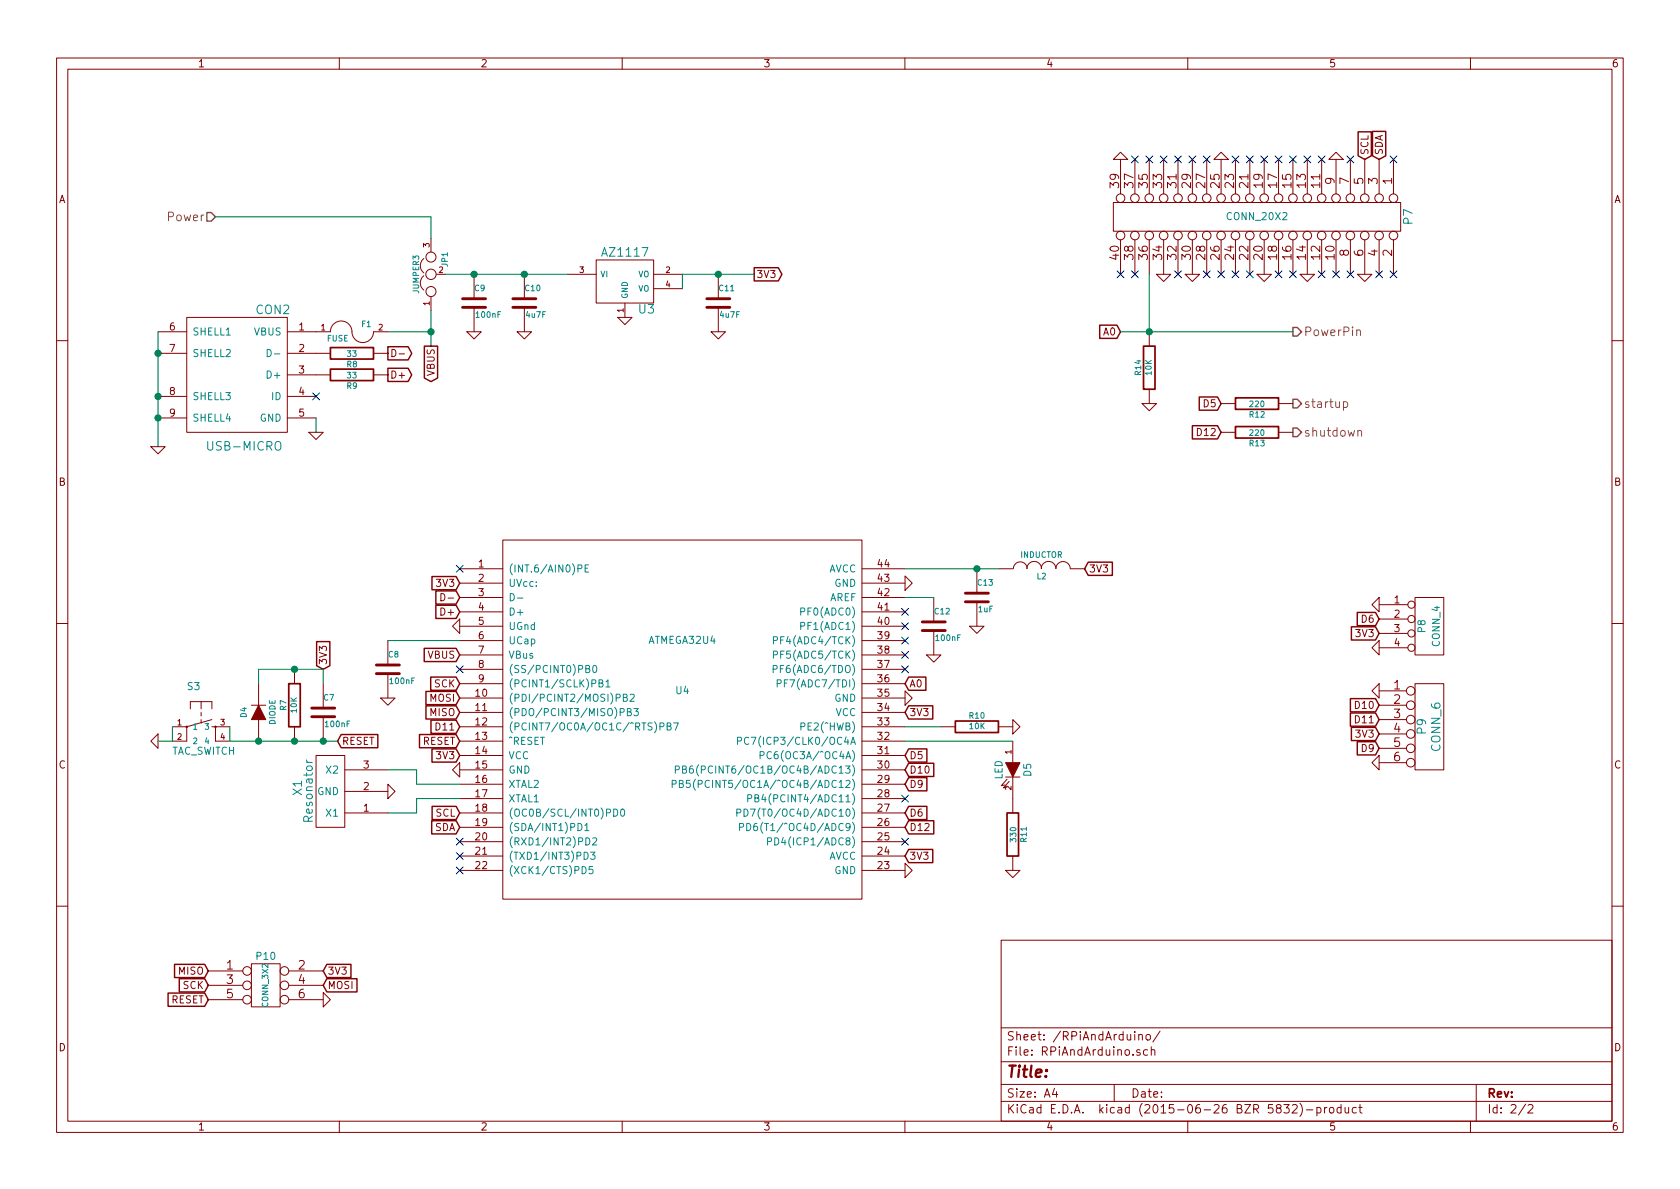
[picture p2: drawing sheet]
<svg xmlns="http://www.w3.org/2000/svg" width="297mm" height="210mm" viewBox="0 0 297 210" stroke-linecap="round" stroke-linejoin="round" font-family="sans-serif">
<g fill="none" stroke="#840000" stroke-width=".18">
<path d="M10 10.3h277v189.9h-277zM12 12.2h273v186.1h-273zM60 10.3v1.9M110 10.3v1.9M160 10.3v1.9M210 10.3v1.9M260 10.3v1.9M196.8 35.8h50.8v5.1h-50.8zM196.8 28.2l1.3-1.3 1.3 1.3zM198.1 28.2v6.1M200.7 28.2v6.1M203.2 28.2v6.1"/>
<path d="M205.7 28.2v6.1M208.3 28.2v6.1M210.8 28.2v6.1M213.4 28.2v6.1M214.6 28.2l1.3-1.3 1.3 1.3zM215.9 28.2v6.1M218.4 28.2v6.1M221 28.2v6.1M223.5 28.2v6.1M226.1 28.2v6.1M228.6 28.2v6.1M231.1 28.2v6.1"/>
<path d="M233.7 28.2v6.1M234.9 28.2l1.3-1.3 1.3 1.3zM236.2 28.2v6.1M238.8 28.2v6.1M241.3 28.2v6.1M243.8 28.2v6.1M246.4 28.2v6.1M27.9 58.7h5.1M33 56.1h17.8v20.3h-17.8zM50.8 58.7h7.6a1.93 1.93 0 0 1 2.1-1.9 1.93 1.93 0 0 1 1.8 2.2 1.91 1.91 0 0 0 2 1.6 1.91 1.91 0 0 0 1.7-1.9h2.6M74.9 48.8a1.63 1.63 0 0 0 0 2.5M74.9 45.7a1.63 1.63 0 0 0 0 2.6"/>
<path d="M76.2 42.2v2.4M76.2 52.4v2.5M82.5 58.7h2.6l-1.3 1.2zM83.8 48.5v4.3M83.8 54.4v4.3M91.4 58.7h2.6l-1.3 1.2zM92.7 48.5v4.3M92.7 54.4v4.3M100.3 48.5h5.1M105.4 46h10.2v7.6h-10.2zM109.2 56.1h2.6l-1.3 1.3zM110.5 53.6v2.5"/>
<path d="M115.6 48.5h5M115.6 51h5M125.7 58.7h2.6l-1.3 1.2zM127 48.5v4.3M127 54.4v4.3M198.1 42.4v6.1M200.7 42.4v6.1M203.2 42.4v6.1M203.2 58.7v2.5M204.5 48.5h2.5l-1.3 1.3zM205.7 42.4v6.1M208.3 42.4v6.1"/>
<path d="M209.5 48.5h2.6l-1.3 1.3zM210.8 42.4v6.1M213.4 42.4v6.1M215.9 42.4v6.1M218.4 42.4v6.1M221 42.4v6.1M222.2 48.5h2.6l-1.3 1.3zM223.5 42.4v6.1M226.1 42.4v6.1M228.6 42.4v6.1M229.9 48.5h2.5l-1.3 1.3zM231.1 42.4v6.1"/>
<path d="M233.7 42.4v6.1M236.2 42.4v6.1M238.8 42.4v6.1M240 48.5h2.6l-1.3 1.3zM241.3 42.4v6.1M243.8 42.4v6.1M246.4 42.4v6.1M10 60.2h2M26.7 79h2.5l-1.3 1.3zM27.9 62.5h5.1M27.9 70.1h5.1M27.9 73.9h5.1"/>
<path d="M50.8 62.5h7.6M50.8 66.3h7.6M50.8 70.1h5.1M50.8 73.9h5.1M54.6 76.4h2.5l-1.2 1.3zM66 62.5h2.6M66 66.3h2.6M69.3 61.8a.64 .64 0 0 1 .7 .6 .64 .64 0 0 1-.7 .7zM70.6 62.6h.9M201.9 71.4h2.6l-1.3 1.2zM203.2 68.8v2.6M215.9 71.4h2.5"/>
<path d="M215.9 76.4h2.5M226.1 71.4h2.5M226.1 76.4h2.5M285 60.2h2M88.9 95.5h63.5v63.5h-63.5zM10 110.3h2M52.1 118.4v2.5M68.6 113.3v4.3M68.6 119.1v4.3M78 105a.64 .64 0 0 1 .7 .6 .64 .64 0 0 1-.7 .6zM79.2 105.8h1M80 110.7l1.3-1.2v2.5z"/>
<path d="M81.3 100.6h7.6M81.3 103.1h7.6M81.3 105.7h7.6M81.3 108.2h7.6M81.3 110.7h7.6M81.3 113.3h7.6M81.3 115.8h7.6M81.3 118.4h7.6M152.4 100.6h7.6M152.4 103.1h7.6M152.4 105.7h7.6M152.4 108.2h7.6"/>
<path d="M152.4 110.7h7.6M152.4 113.3h7.6M152.4 115.8h7.6M152.4 118.4h7.6M160 101.8l1.3 1.3-1.3 1.3zM163.8 115.8h2.6l-1.3 1.3zM165.1 105.7v4.3M165.1 111.5v4.3M171.4 110.7h2.6l-1.3 1.3zM172.7 100.6v4.3M172.7 106.4v4.3M176.5 100.6h2.6"/>
<path d="M179.2 100.6a1.22 1.22 0 0 1 1.2-1.2 1.22 1.22 0 0 1 1.2 1.2M181.6 100.6a1.3 1.3 0 0 1 1.3-1.3 1.3 1.3 0 0 1 1.2 1.3M184.1 100.6a1.3 1.3 0 0 1 1.3-1.3 1.3 1.3 0 0 1 1.3 1.3 1.27 1.27 0 0 1 1.3-1.3 1.27 1.27 0 0 1 1.2 1.3h2.6M242.6 106.9l1.2-1.2v2.5zM242.6 114.5l1.2-1.2v2.5zM243.8 106.9h5.1M243.8 109.5h5.1M243.8 112h5.1M243.8 114.5h5.1M250.2 105.7h5.1v10.1h-5.1zM285 110.3h2M26.7 131.1l1.2-1.3v2.5z"/>
<path d="M30.5 128.5h2.5M33 128.5v2.6h-2.5M33.7 125.3v-1.2h3.8v1.2M35.6 124.1v1.2M35.6 126v.6M35.6 127.2v.7M37.5 128.5h3.1M37.5 127.2l-4.5 1.3M38.1 128.5v2.6h2.5M44.4 124.7h2.6M45.7 120.9v3.8M45.7 127.2v3.9"/>
<path d="M52.1 128.5v2.6M55.9 133.6h5.1v12.7h-5.1zM57.1 120.9v4.3M57.1 126.7v4.4M61 136.1h7.6M61 139.9h7.6M67.3 123.4h2.5l-1.2 1.3zM68.6 138.7l1.2 1.2-1.2 1.3zM80 136.1l1.3-1.2v2.5zM81.3 120.9h7.6M81.3 123.4h7.6M81.3 136.1h7.6"/>
<path d="M81.3 126h7.6M81.3 133.6h7.6M81.3 128.5h7.6M81.3 131.1h7.6M81.3 138.7h7.6M152.4 120.9h7.6M152.4 123.4h7.6M152.4 136.1h7.6M152.4 126h7.6M152.4 133.6h7.6M152.4 128.5h7.6M152.4 131.1h7.6"/>
<path d="M152.4 138.7h7.6M160 122.2l1.3 1.2-1.3 1.3zM166.4 128.5h2.5M176.5 128.5h2.6M177.8 137.4h2.5M178.1 137.8l-1.1 1.1 .7-.1M178.4 138.2l-1 1.1 .7-.1M179.1 127.2l1.2 1.3-1.2 1.3zM179.1 131.1v3.8M179.1 137.4v6.4M242.6 122.2l1.2-1.3v2.5zM242.6 134.9l1.2-1.3v2.5z"/>
<path d="M243.8 124.7h4.9M243.8 122.2h4.9M243.8 127.2h4.9M243.8 129.8h4.9M243.8 132.3h4.9M243.8 134.9h4.9M250.2 120.9h5.1v15.2h-5.1zM61 143.8h7.6M81.3 148.8h7.6M81.3 151.4h7.6M81.3 153.9h7.6M81.3 146.3h7.6"/>
<path d="M81.3 141.2h7.6M81.3 143.8h7.6M152.4 148.8h7.6M152.4 151.4h7.6M152.4 153.9h7.6M152.4 146.3h7.6M152.4 141.2h7.6M152.4 143.8h7.6M160 152.6l1.3 1.3-1.3 1.3zM177.8 153.9h2.5l-1.2 1.3zM179.1 151.4v2.5M10 160.2h2"/>
<path d="M36.8 171.7h6.1M36.8 174.2h6.1M36.8 176.8h6.1M44.4 170.4h5.1v7.6h-5.1zM51.1 171.7h6M51.1 174.2h6M51.1 176.8h6M57.1 175.5l1.3 1.3-1.3 1.2zM177 166.3h108v32h-108zM285 160.2h2M60 198.3v1.9M110 198.3v1.9"/>
<path d="M160 198.3v1.9M177 194.8h108M177 191.8h108M177 187.8h108M177 181.8h108M186.4 192.5l-.3 1h.9M186.8 193v1M197 191.8v3M201.3 183.1l.2-.2 .4 .1 .1 .9M201.3 182.9v1M201.5 185.7a.37 .37 0 0 0-.5 .1v.2l.5 .2 .1 .1-.2 .3-.4-.1M202.7 183.1l.2-.2 .4 .2 .1 .5-.1 .2-.4 .1-.2-.1z"/>
<path d="M202.9 185.7l-.4-.1-.3 .3 .1 .6 .2 .1 .4-.1M203.6 185.7l.2-.1 .3 .1 .1 .9M203.6 185.1v1.5M205.1 182.3l-1.3 2M210 198.3v1.9M227 195.3h.9l-.5 .6 .5 .1v.7l-.2 .1-.7-.1M228.5 195.5l.2-.2h.4l.3 .5-1 1h1M229.8 195.1a1.71 1.71 0 0 1 0 2.3M231 196.3h1.1M232.8 195.9l.5-.1 .3 .3-.2 .6h-.6M232.8 195.8v1.5M234.2 195.8v1"/>
<path d="M234.6 195.8l-.4 .3M235.1 196l.2-.2 .5 .2v.5l-.1 .2-.4 .1-.2-.1zM237.1 195.9l-.4-.1-.3 .3 .1 .6 .2 .1 .4-.1M237.1 195.3v1.5M237.8 195.8l.1 .9 .4 .1 .2-.1M238.5 195.8v1M239.8 195.9l-.4-.1-.3 .3 .1 .6 .2 .1 .4-.1M240.3 195.8h.5M240.5 195.3v1.3l.3 .2M260 198.3v1.9M261 191.8v6.5M269.7 195.2l-1.2 2"/>
<path d="M270.2 195.5l.2-.2h.4l.2 .5-.9 1h.9"/>
<circle cx="198.1" cy="35" r=".76"/>
<circle cx="200.7" cy="35" r=".76"/>
<circle cx="203.2" cy="35" r=".76"/>
<circle cx="205.7" cy="35" r=".76"/>
<circle cx="208.3" cy="35" r=".76"/>
<circle cx="210.8" cy="35" r=".76"/>
<circle cx="213.4" cy="35" r=".76"/>
<circle cx="215.9" cy="35" r=".76"/>
<circle cx="218.4" cy="35" r=".76"/>
<circle cx="221" cy="35" r=".76"/>
<circle cx="223.5" cy="35" r=".76"/>
<circle cx="226.1" cy="35" r=".76"/>
<circle cx="228.6" cy="35" r=".76"/>
<circle cx="231.1" cy="35" r=".76"/>
<circle cx="233.7" cy="35" r=".76"/>
<circle cx="236.2" cy="35" r=".76"/>
<circle cx="238.8" cy="35" r=".76"/>
<circle cx="241.3" cy="35" r=".76"/>
<circle cx="243.8" cy="35" r=".76"/>
<circle cx="246.4" cy="35" r=".76"/>
<circle cx="76.2" cy="48.5" r=".91"/>
<circle cx="76.2" cy="51.6" r=".89"/>
<circle cx="76.2" cy="45.5" r=".89"/>
<circle cx="198.1" cy="41.7" r=".76"/>
<circle cx="200.7" cy="41.7" r=".76"/>
<circle cx="203.2" cy="41.7" r=".76"/>
<circle cx="205.7" cy="41.7" r=".76"/>
<circle cx="208.3" cy="41.7" r=".76"/>
<circle cx="210.8" cy="41.7" r=".76"/>
<circle cx="213.4" cy="41.7" r=".76"/>
<circle cx="215.9" cy="41.7" r=".76"/>
<circle cx="218.4" cy="41.7" r=".76"/>
<circle cx="221" cy="41.7" r=".76"/>
<circle cx="223.5" cy="41.7" r=".76"/>
<circle cx="226.1" cy="41.7" r=".76"/>
<circle cx="228.6" cy="41.7" r=".76"/>
<circle cx="231.1" cy="41.7" r=".76"/>
<circle cx="233.7" cy="41.7" r=".76"/>
<circle cx="236.2" cy="41.7" r=".76"/>
<circle cx="238.8" cy="41.7" r=".76"/>
<circle cx="241.3" cy="41.7" r=".76"/>
<circle cx="243.8" cy="41.7" r=".76"/>
<circle cx="246.4" cy="41.7" r=".76"/>
<circle cx="249.6" cy="114.5" r=".63"/>
<circle cx="249.6" cy="106.9" r=".63"/>
<circle cx="249.6" cy="109.5" r=".63"/>
<circle cx="249.6" cy="112" r=".63"/>
<circle cx="249.4" cy="129.8" r=".76"/>
<circle cx="249.4" cy="134.9" r=".76"/>
<circle cx="249.4" cy="122.2" r=".76"/>
<circle cx="249.4" cy="127.2" r=".76"/>
<circle cx="249.4" cy="132.3" r=".76"/>
<circle cx="249.4" cy="124.7" r=".76"/>
<circle cx="43.7" cy="174.2" r=".76"/>
<circle cx="43.7" cy="171.7" r=".76"/>
<circle cx="43.7" cy="176.8" r=".76"/>
<circle cx="50.3" cy="174.2" r=".76"/>
<circle cx="50.3" cy="171.7" r=".76"/>
<circle cx="50.3" cy="176.8" r=".76"/>
</g>
<path d="M36.6 37.6h.7l.8 .7-.8 .8h-.7zM228.6 57.9h.8l.7 .8-.7 .7h-.8zM228.6 70.6h.8l.7 .8-.7 .7h-.8zM228.6 75.7h.8l.7 .7-.7 .8h-.8z" fill="none" stroke="#848400" stroke-width=".25"/>
<path d="M239.9 58.5l.1-.1a.36 .36 0 0 1 .5 .2v.8M237.5 71.1a.48 .48 0 0 1 .7 .1v.7a.48 .48 0 0 1-.7 .1M240.1 76.3l.1-.1a.36 .36 0 0 1 .5 .1v.8" fill="none" stroke="#848400" stroke-width=".18"/>
<path d="M58.4 61.5h7.6v2h-7.6zM58.4 65.3h7.6v2h-7.6zM202.2 61.2h2v7.6h-2zM218.4 70.4h7.7v2h-7.7zM218.4 75.4h7.7v2.1h-7.7zM51.1 120.9h2v7.6h-2zM168.9 127.5h7.6v2h-7.6zM178.1 143.8h2v7.6h-2z" fill="none" stroke="#840000" stroke-width=".3"/>
<g fill="none" stroke="#008484" stroke-width=".18">
<path d="M47.2 61.8a.64 .64 0 0 1 .8 .6 .64 .64 0 0 1-.8 .7zM48.5 62.6h1M104.1 99.9h-.6v1.3h.6M90.2 105a.64 .64 0 0 1 .7 .6 .64 .64 0 0 1-.7 .6zM91.5 105.8h1M102.2 100.6l.6-.1v-.5l-.6-.1v1.3M103.5 100.5h.4M103.6 118.3l.6-.1v-.4l-.6-.1v1.2h.5l.1-.1 .1-.3-.3-.2M104.9 117.8l.2-.1a.67 .67 0 0 1 .4 .6 .67 .67 0 0 1-.4 .6l-.2-.1-.1-.3zM136.7 118.3h.6l.1-.5-.7-.1v1.2M136.8 115.8l.6-.1v-.5l-.6-.1v1.3M136.8 113.3l.6-.1v-.5l-.6-.1v1.3"/>
<path d="M141.6 110.7l.6-.1v-.4l-.6-.1v1.2M141.6 108.2l.6-.1v-.5l-.6-.1v1.3M54.2 134.4l.1 .3 .2 .1M105.9 120.8l.6-.1v-.4l-.6-.1v1.3h.5l.2-.1v-.3l-.3-.3M107.1 120.6l.4-.4v1.3M107.1 121.5h.7M110.2 123.3l.6-.1v-.3l-.6-.1v1.2h.5l.2-.1v-.3l-.3-.3M110.9 125.9l.6-.1v-.4l-.6-.1v1.3h.5l.2-.2v-.3l-.2-.2M111.4 122.9l.5-.1 .2 .1v.2l-.7 .9h.7M112.1 125.3h.8l-.5 .5 .4 .1v.5l-.2 .2-.5-.2M116.7 128.5l.6-.1v-.5l-.6-.1v1.3M118 128.4l.6-.1v-.4l-.6-.1v1.3h.4l.2-.1 .1-.3-.3-.3"/>
<path d="M118.8 138.7l.7-.1v-.5l-.7-.1v1.3M119.1 127.8h.8l-.5 1.3M119.4 136.1l.6-.1 .1-.4-.7-.1v1.2M120.1 138.6l.6-.1v-.4l-.6-.1v1.3h.5l.2-.2v-.3l-.3-.2M120.7 136l.6-.1v-.3l-.6-.1v1.2h.5l.1-.1 .1-.3-.3-.3M122 138h-.6l-.1 .6 .2-.1 .5 .1v.5l-.2 .2-.5-.2M122.5 135.5a.47 .47 0 0 0-.6 .5l.1 .6 .4 .1 .2-.1v-.4l-.1-.2-.4-.1-.2 .3M130.4 131h.6l.1-.5-.7-.1v1.2M132.4 130.5a.5 .5 0 0 0-.6 0 .5 .5 0 0 0-.2 .6l.1 .3a.41 .41 0 0 0 .7 .1M134.4 133.6l.6-.1 .1-.5-.7-.1v1.3M137.4 120.9l.6-.1 .1-.5-.7-.1v1.3M102.2 145.6a.64 .64 0 0 1 .7 .6 .64 .64 0 0 1-.7 .7z"/>
<path d="M103.3 150.7a.64 .64 0 0 1 .7 .6 .64 .64 0 0 1-.7 .7zM103.4 146l.4-.4v1.3M103.4 146.9h.7M103.6 148.2a.64 .64 0 0 1 .7 .6 .64 .64 0 0 1-.7 .6zM104.4 150.7h.8l-.4 .5 .4 .1v.5l-.2 .2-.6-.2M104.8 148.3l.5-.1 .2 .1v.2l-.8 .9h.8M104.8 153.2h-.6l-.1 .6 .2-.1 .5 .1v.6l-.2 .1-.5-.1M108.5 143.1a.64 .64 0 0 1 .7 .6 .64 .64 0 0 1-.7 .6zM109.8 143.2l.2-.1a.67 .67 0 0 1 .5 .6 .67 .67 0 0 1-.5 .6l-.2-.1-.1-.3zM130.3 143.7h.6v-.5l-.6-.1v1.2M130.8 146.3l.6-.1v-.5l-.6-.1v1.3M131.5 143.1a.64 .64 0 0 1 .8 .6 .64 .64 0 0 1-.8 .6z"/>
<path d="M132 145.6a.64 .64 0 0 1 .7 .6 .64 .64 0 0 1-.7 .7zM132.2 141.2l.6-.1 .1-.5-.7-.1v1.3M133.5 141.1l.6-.1v-.4l-.6-.1v1.3h.5l.1-.1 .1-.3-.3-.3M135.7 148.8l.6-.1 .1-.4-.7-.1v1.2M137 148.2a.64 .64 0 0 1 .7 .6 .64 .64 0 0 1-.7 .6z"/>
</g>
<g fill="none" stroke="#840000" stroke-width=".51">
<path d="M81.8 54.4h4.1M81.8 52.8h4.1M90.7 54.4h4M90.7 52.8h4M125 54.4h4M125 52.8h4M66.5 119.1h4.1M66.5 117.6h4.1M163.1 111.5h4M163.1 110h4M170.7 106.4h4.1M170.7 104.9h4.1"/>
<path d="M55.1 126.7h4.1M55.1 125.2h4.1"/>
</g>
<g fill="none" stroke="#008400" stroke-width=".18">
<path d="M38.1 38.3h38.1v3.9M27.9 58.7v20.3M68.6 58.7h7.6M76.2 54.9v6.3M78.7 48.5h21.6M133.3 48.5h-12.7v2.5M198.1 58.7h30.5M203.2 48.5v10.2M55.9 73.9v2.5M68.6 113.3h12.7M160 105.7h5.1M160 100.6h16.5"/>
<path d="M30.5 128.5v2.6h-2.6M40.6 128.5v2.6h19.1M45.7 120.9v-2.5h11.4v2.5M68.6 136.1h5.1v2.6h7.6M160 131.1h19.1M160 128.5h6.4M81.3 141.2h-7.6v2.6h-5.1"/>
</g>
<g fill="#008400" stroke="#008400" stroke-width=".25">
<circle cx="27.9" cy="62.5" r=".51"/>
<circle cx="27.9" cy="70.1" r=".51"/>
<circle cx="27.9" cy="73.9" r=".51"/>
<circle cx="83.8" cy="48.5" r=".51"/>
<circle cx="92.7" cy="48.5" r=".51"/>
<circle cx="127" cy="48.5" r=".51"/>
<circle cx="76.2" cy="58.7" r=".51"/>
<circle cx="45.7" cy="131.1" r=".51"/>
<circle cx="52.1" cy="131.1" r=".51"/>
<circle cx="57.2" cy="131.1" r=".51"/>
<circle cx="52.1" cy="118.4" r=".51"/>
<circle cx="172.7" cy="100.6" r=".51"/>
<circle cx="203.2" cy="58.7" r=".51"/>
</g>
<g fill="none" stroke="#000084" stroke-width=".18">
<path d="M200.1 27.6l1.2 1.2M201.3 27.6l-1.2 1.2M202.6 27.6l1.2 1.2M203.8 27.6l-1.2 1.2M205.1 27.6l1.2 1.2M206.3 27.6l-1.2 1.2M207.7 27.6l1.2 1.2M208.9 27.6l-1.2 1.2M210.2 27.6l1.2 1.2M211.4 27.6l-1.2 1.2M212.8 27.6l1.2 1.2M214 27.6l-1.2 1.2"/>
<path d="M217.8 27.6l1.2 1.2M219 27.6l-1.2 1.2M220.4 27.6l1.2 1.2M221.6 27.6l-1.2 1.2M222.9 27.6l1.2 1.2M224.1 27.6l-1.2 1.2M225.5 27.6l1.2 1.2M226.7 27.6l-1.2 1.2M228 27.6l1.2 1.2M229.2 27.6l-1.2 1.2M230.5 27.6l1.2 1.2M231.7 27.6l-1.2 1.2"/>
<path d="M233.1 27.6l1.2 1.2M234.3 27.6l-1.2 1.2M238.2 27.6l1.2 1.2M239.4 27.6l-1.2 1.2M245.8 27.6l1.2 1.2M247 27.6l-1.2 1.2M197.5 47.9l1.2 1.2M198.7 47.9l-1.2 1.2M200.1 47.9l1.2 1.2M201.3 47.9l-1.2 1.2M207.7 47.9l1.2 1.2M208.9 47.9l-1.2 1.2"/>
<path d="M212.8 47.9l1.2 1.2M214 47.9l-1.2 1.2M215.3 47.9l1.2 1.2M216.5 47.9l-1.2 1.2M217.8 47.9l1.2 1.2M219 47.9l-1.2 1.2M220.4 47.9l1.2 1.2M221.6 47.9l-1.2 1.2M225.5 47.9l1.2 1.2M226.7 47.9l-1.2 1.2M228 47.9l1.2 1.2M229.2 47.9l-1.2 1.2"/>
<path d="M233.1 47.9l1.2 1.2M234.3 47.9l-1.2 1.2M235.6 47.9l1.2 1.2M236.8 47.9l-1.2 1.2M238.2 47.9l1.2 1.2M239.4 47.9l-1.2 1.2M243.2 47.9l1.2 1.2M244.4 47.9l-1.2 1.2M245.8 47.9l1.2 1.2M247 47.9l-1.2 1.2M55.3 69.5l1.2 1.2M56.5 69.5l-1.2 1.2"/>
<path d="M80.7 100l1.2 1.2M81.9 100l-1.2 1.2M80.7 117.7l1.2 1.3M81.9 117.7l-1.2 1.3M159.4 107.6l1.2 1.2M159.4 110.1l1.2 1.2M159.4 112.7l1.2 1.2M159.4 115.2l1.2 1.2M159.4 117.7l1.2 1.3M160.6 107.6l-1.2 1.2M160.6 110.1l-1.2 1.2M160.6 112.7l-1.2 1.2"/>
<path d="M160.6 115.2l-1.2 1.2M160.6 117.7l-1.2 1.3M80.7 148.2l1.2 1.2M80.7 150.8l1.2 1.2M80.7 153.3l1.2 1.2M81.9 148.2l-1.2 1.2M81.9 150.8l-1.2 1.2M81.9 153.3l-1.2 1.2M159.4 140.6l1.2 1.2M159.4 148.2l1.2 1.2M160.6 140.6l-1.2 1.2M160.6 148.2l-1.2 1.2"/>
</g>
<g fill="none" stroke="#840000" stroke-width=".25">
<path d="M240.1 23.3h2.4v4.3l-1.2 .6-1.2-.6zM242.7 23.2h2.3v4.4l-1.2 .6-1.1-.6zM133.3 47.3h4.3l.7 1.2-.7 1.2h-4.3zM194.4 57.5h3.1l.6 1.2-.6 1.1h-3.1zM68.6 61.3h3.6l.6 1.2-.6 1.1h-3.6zM68.6 65.1h3.6l.6 1.2-.6 1.2h-3.6zM75 61.2h2.4v5.6l-1.2 .7-1.2-.7zM210.8 75.3h4.5l.6 1.1-.6 1.2h-4.5zM212 70.2h3.3l.6 1.2-.6 1.1h-3.3zM192.4 99.4h4.3v2.3h-4.3l-.6-1.1zM56 113.5h2.3v4.2l-1.2 .7-1.1-.7zM75 114.6h5.6l.7 1.2-.7 1.2h-5.6z"/>
<path d="M76.1 119.7h4.5l.7 1.2-.7 1.2h-4.5zM76.4 101.9h4.2l.7 1.2-.7 1.2h-4.2zM77.1 104.5h3.5l.7 1.2-.7 1.1h-3.5zM77.1 107h3.5l.7 1.2-.7 1.2h-3.5zM160.7 119.7h3v2.4h-3l-.7-1.2zM238.9 110.8h4.3l.6 1.2-.6 1.2h-4.3zM240 108.3h3.2l.6 1.2-.6 1.1h-3.2zM60.3 129.9h6.5v2.3h-6.5l-.6-1.1zM74.2 129.9h6.4l.7 1.2-.7 1.1h-6.4zM75.3 122.3h5.3l.7 1.1-.7 1.2h-5.3zM75.3 124.8h5.3l.7 1.2-.7 1.1h-5.3zM76.2 127.3h4.4l.7 1.2-.7 1.2h-4.4z"/>
<path d="M76.4 132.4h4.2l.7 1.2-.7 1.2h-4.2zM160.7 124.8h4.2v2.3h-4.2l-.7-1.1zM160.7 132.4h3.2v2.4h-3.2l-.7-1.2zM160.7 135h4.4v2.3h-4.4l-.7-1.2zM160.7 137.5h3.2v2.3h-3.2l-.7-1.1zM238.8 123.5h4.4l.6 1.2-.6 1.2h-4.4zM238.8 126.1h4.4l.6 1.1-.6 1.2h-4.4zM238.9 128.6h4.3l.6 1.2-.6 1.2h-4.3zM240 131.2h3.2l.6 1.1-.6 1.2h-3.2zM76.3 145.1h4.3l.7 1.2-.7 1.2h-4.3zM76.4 142.6h4.2l.7 1.2-.7 1.1h-4.2zM160.7 150.2h4.2v2.3h-4.2l-.7-1.1z"/>
<path d="M160.7 142.6h3.2v2.3h-3.2l-.7-1.1zM160.7 145.1h4.4v2.4h-4.4l-.7-1.2zM29.7 175.6h6.5l.6 1.2-.6 1.1h-6.5zM30.9 170.5h5.3l.6 1.2-.6 1.2h-5.3zM31.7 173.1h4.5l.6 1.1-.6 1.2h-4.5zM57.8 173.1h5.3v2.3h-5.3l-.7-1.2zM57.8 170.5h4.3v2.4h-4.3l-.7-1.2z"/>
</g>
<g fill="#840000" stroke="#840000" stroke-width=".18">
<path d="M45.7 124.7l1.3 2.5h-2.6z"/>
<path d="M177.8 134.9h2.5l-1.2 2.5z"/>
<circle cx="33" cy="128.5" r=".13"/>
<circle cx="38.1" cy="128.5" r=".13"/>
</g>
<text font-size="2.8" fill="#840000" x="178" y="190.5">Title:</text>
<g font-size="2.1" fill="#840000">
<text x="197.9" y="33.2" transform="rotate(-90 197.9 33.2)">39</text>
<text x="200.4" y="33.2" transform="rotate(-90 200.4 33.2)">37</text>
<text x="202.9" y="33.2" transform="rotate(-90 202.9 33.2)">35</text>
<text x="205.5" y="33.2" transform="rotate(-90 205.5 33.2)">33</text>
<text x="208" y="33.2" transform="rotate(-90 208 33.2)">31</text>
<text x="210.6" y="33.2" transform="rotate(-90 210.6 33.2)">29</text>
<text x="213.1" y="33.2" transform="rotate(-90 213.1 33.2)">27</text>
<text x="215.6" y="33.2" transform="rotate(-90 215.6 33.2)">25</text>
<text x="218.2" y="33.2" transform="rotate(-90 218.2 33.2)">23</text>
<text x="220.7" y="33.2" transform="rotate(-90 220.7 33.2)">21</text>
<text x="223.3" y="33.2" transform="rotate(-90 223.3 33.2)">19</text>
<text x="225.8" y="33.2" transform="rotate(-90 225.8 33.2)">17</text>
<text x="228.3" y="33.2" transform="rotate(-90 228.3 33.2)">15</text>
<text x="230.9" y="33.2" transform="rotate(-90 230.9 33.2)">13</text>
<text x="233.4" y="33.2" transform="rotate(-90 233.4 33.2)">11</text>
<text x="236" y="32.6" transform="rotate(-90 236 32.6)">9</text>
<text x="238.5" y="32.6" transform="rotate(-90 238.5 32.6)">7</text>
<text x="241" y="32.6" transform="rotate(-90 241 32.6)">5</text>
<text x="243.6" y="32.6" transform="rotate(-90 243.6 32.6)">3</text>
<text x="246.1" y="32.6" transform="rotate(-90 246.1 32.6)">1</text>
<text x="197.9" y="45.9" transform="rotate(-90 197.9 45.9)">40</text>
<text x="200.4" y="45.9" transform="rotate(-90 200.4 45.9)">38</text>
<text x="202.9" y="45.9" transform="rotate(-90 202.9 45.9)">36</text>
<text x="205.5" y="45.9" transform="rotate(-90 205.5 45.9)">34</text>
<text x="208" y="45.9" transform="rotate(-90 208 45.9)">32</text>
<text x="210.6" y="45.9" transform="rotate(-90 210.6 45.9)">30</text>
<text x="213.1" y="45.9" transform="rotate(-90 213.1 45.9)">28</text>
<text x="215.6" y="45.9" transform="rotate(-90 215.6 45.9)">26</text>
<text x="218.2" y="45.9" transform="rotate(-90 218.2 45.9)">24</text>
<text x="220.7" y="45.9" transform="rotate(-90 220.7 45.9)">22</text>
<text x="223.3" y="45.9" transform="rotate(-90 223.3 45.9)">20</text>
<text x="225.8" y="45.9" transform="rotate(-90 225.8 45.9)">18</text>
<text x="228.3" y="45.9" transform="rotate(-90 228.3 45.9)">16</text>
<text x="230.9" y="45.9" transform="rotate(-90 230.9 45.9)">14</text>
<text x="233.4" y="45.9" transform="rotate(-90 233.4 45.9)">12</text>
<text x="236" y="45.9" transform="rotate(-90 236 45.9)">10</text>
<text x="238.5" y="45.3" transform="rotate(-90 238.5 45.3)">8</text>
<text x="241" y="45.3" transform="rotate(-90 241 45.3)">6</text>
<text x="243.6" y="45.3" transform="rotate(-90 243.6 45.3)">4</text>
<text x="246.1" y="45.3" transform="rotate(-90 246.1 45.3)">2</text>
<text x="246.4" y="121.9">1</text>
<text x="246.4" y="124.5">2</text>
<text x="246.4" y="127">3</text>
<text x="246.4" y="129.5">4</text>
<text x="246.4" y="132.1">5</text>
<text x="246.4" y="134.6">6</text>
<text x="40.1" y="171.4">1</text>
<text x="40.1" y="174">3</text>
<text x="52.8" y="171.4">2</text>
<text x="52.8" y="174">4</text>
<text x="40.1" y="176.5">5</text>
<text x="52.8" y="176.5">6</text>
<text x="178" y="184">Sheet: /RPiAndArduino/</text>
<text x="178" y="186.7">File: RPiAndArduino.sch</text>
<text x="178" y="196.9">KiCad E.D.A. kicad (2015-06-26 BZR 5832)-product</text>
<text x="178" y="194.1">Size: A4</text>
<text x="200" y="194.1">Date:</text>
<text x="263" y="194.1">Rev:</text>
<text x="263" y="196.9">Id: 2/2</text>
</g>
<g font-size="2.1" fill="#848400">
<text x="29.8" y="39.1">Power</text>
<text x="230.5" y="59.4">PowerPin</text>
<text x="230.5" y="72.1">startup</text>
<text x="230.5" y="77.2">shutdown</text>
</g>
<g font-size="2.1" fill="#008484">
<text x="249.8" y="39.6" transform="rotate(-90 249.8 39.6)">P7</text>
<text x="106.7" y="45.4">AZ1117</text>
<text x="45.3" y="55.5">CON2</text>
<text x="113" y="55.4">U3</text>
<text x="37" y="79.7">USB-MICRO</text>
<text x="252.1" y="129.8" transform="rotate(-90 252.1 129.8)">P9</text>
<text x="254.7" y="132.8" transform="rotate(-90 254.7 132.8)">CONN_6</text>
<text x="53.4" y="140.6" transform="rotate(-90 53.4 140.6)">X1</text>
<text x="55.3" y="145.2" transform="rotate(-90 55.3 145.2)">Resonator</text>
</g>
<g font-size="1.8" fill="#840000">
<text x="35" y="11.9">1</text>
<text x="85" y="11.9">2</text>
<text x="135" y="11.9">3</text>
<text x="185" y="11.9">4</text>
<text x="235" y="11.9">5</text>
<text x="285" y="11.9">6</text>
<text x="241.9" y="27.4" transform="rotate(-90 241.9 27.4)">SCL</text>
<text x="244.5" y="27.4" transform="rotate(-90 244.5 27.4)">SDA</text>
<text x="10.4" y="35.9">A</text>
<text x="285.4" y="35.9">A</text>
<text x="133.8" y="49.1">3V3</text>
<text x="30" y="58.4">6</text>
<text x="52.9" y="58.4">1</text>
<text x="195.1" y="59.3">A0</text>
<text x="30" y="62.2">7</text>
<text x="52.9" y="62.2">2</text>
<text x="30" y="69.8">8</text>
<text x="52.9" y="66">3</text>
<text x="52.9" y="69.8">4</text>
<text x="69" y="66.9">D+</text>
<text x="76.8" y="66.5" transform="rotate(-90 76.8 66.5)">VBUS</text>
<text x="30" y="73.7">9</text>
<text x="52.9" y="73.7">5</text>
<text x="211.9" y="77.1">D12</text>
<text x="212.9" y="72">D5</text>
<text x="10.4" y="85.9">B</text>
<text x="285.4" y="85.9">B</text>
<text x="84.6" y="100.3">1</text>
<text x="155.2" y="100.3">44</text>
<text x="192.6" y="101.2">3V3</text>
<text x="77.3" y="103.8">3V3</text>
<text x="84.6" y="102.9">2</text>
<text x="84.6" y="105.4">3</text>
<text x="84.6" y="107.9">4</text>
<text x="155.2" y="107.9">41</text>
<text x="155.2" y="105.4">42</text>
<text x="155.2" y="102.9">43</text>
<text x="246.5" y="106.7">1</text>
<text x="78.2" y="108.8">D+</text>
<text x="84.6" y="110.5">5</text>
<text x="84.6" y="113">6</text>
<text x="155.2" y="110.5">40</text>
<text x="155.2" y="113">39</text>
<text x="239.9" y="112.6">3V3</text>
<text x="240.8" y="110.1">D6</text>
<text x="246.5" y="109.2">2</text>
<text x="246.5" y="111.8">3</text>
<text x="57.8" y="117.6" transform="rotate(-90 57.8 117.6)">3V3</text>
<text x="75.6" y="116.5">VBUS</text>
<text x="84.6" y="115.6">7</text>
<text x="84.6" y="118.1">8</text>
<text x="155.2" y="118.1">37</text>
<text x="155.2" y="115.6">38</text>
<text x="246.5" y="114.3">4</text>
<text x="76" y="124.1">MOSI</text>
<text x="76.8" y="121.5">SCK</text>
<text x="84.1" y="123.2">10</text>
<text x="84.1" y="125.7">11</text>
<text x="84.6" y="120.6">9</text>
<text x="155.2" y="125.7">34</text>
<text x="155.2" y="123.2">35</text>
<text x="155.2" y="120.6">36</text>
<text x="160.8" y="121.5">A0</text>
<text x="239.8" y="125.3">D10</text>
<text x="60.5" y="131.7">RESET</text>
<text x="74.6" y="131.7">RESET</text>
<text x="76" y="126.6">MISO</text>
<text x="77.2" y="129.2">D11</text>
<text x="84.1" y="128.3">12</text>
<text x="84.1" y="130.8">13</text>
<text x="155.2" y="130.8">32</text>
<text x="155.2" y="128.3">33</text>
<text x="160.8" y="126.6">3V3</text>
<text x="239.8" y="127.9">D11</text>
<text x="239.9" y="130.4">3V3</text>
<text x="10.4" y="135.9">C</text>
<text x="64.3" y="135.9">3</text>
<text x="77.3" y="134.2">3V3</text>
<text x="84.1" y="133.3">14</text>
<text x="84.1" y="135.9">15</text>
<text x="155.2" y="135.9">30</text>
<text x="155.2" y="133.3">31</text>
<text x="160.8" y="134.2">D5</text>
<text x="160.8" y="136.8">D10</text>
<text x="240.8" y="133">D9</text>
<text x="285.4" y="135.9">C</text>
<text x="64.3" y="143.5">1</text>
<text x="64.3" y="139.7">2</text>
<text x="84.1" y="138.4">16</text>
<text x="84.1" y="141">17</text>
<text x="84.1" y="143.5">18</text>
<text x="155.2" y="143.5">27</text>
<text x="155.2" y="141">28</text>
<text x="155.2" y="138.4">29</text>
<text x="160.8" y="139.3">D9</text>
<text x="76.8" y="146.9">SDA</text>
<text x="77" y="144.4">SCL</text>
<text x="84.1" y="148.6">20</text>
<text x="84.1" y="146">19</text>
<text x="155.2" y="148.6">25</text>
<text x="155.2" y="146">26</text>
<text x="160.8" y="144.4">D6</text>
<text x="160.8" y="146.9">D12</text>
<text x="84.1" y="151.1">21</text>
<text x="84.1" y="153.7">22</text>
<text x="155.2" y="153.7">23</text>
<text x="155.2" y="151.1">24</text>
<text x="160.8" y="152">3V3</text>
<text x="31.5" y="172.3">MISO</text>
<text x="57.9" y="172.3">3V3</text>
<text x="30.1" y="177.4">RESET</text>
<text x="32.3" y="174.9">SCK</text>
<text x="57.9" y="174.9">MOSI</text>
<text x="10.4" y="185.9">D</text>
<text x="285.4" y="185.9">D</text>
<text x="35" y="199.9">1</text>
<text x="85" y="199.9">2</text>
<text x="135" y="199.9">3</text>
<text x="185" y="199.9">4</text>
<text x="235" y="199.9">5</text>
<text x="285" y="199.9">6</text>
</g>
<g font-size="1.8" fill="#008484">
<text x="217.1" y="38.9">CONN_20X2</text>
<text x="34" y="59.3">SHELL1</text>
<text x="44.9" y="59.3">VBUS</text>
<text x="34" y="63.1">SHELL2</text>
<text x="34" y="70.7">SHELL3</text>
<text x="47.5" y="66.9">D+</text>
<text x="48" y="70.7">ID</text>
<text x="34" y="74.5">SHELL4</text>
<text x="45.8" y="74.5">GND</text>
<text x="89.9" y="101.2">(INT.6/AIN0)PE</text>
<text x="146.4" y="101.2">AVCC</text>
<text x="89.9" y="103.8">UVcc:</text>
<text x="146.6" y="106.3">AREF</text>
<text x="147.4" y="103.8">GND</text>
<text x="89.9" y="108.8">D+</text>
<text x="89.9" y="111.4">UGnd</text>
<text x="89.9" y="113.9">UCap</text>
<text x="114.7" y="113.8">ATMEGA32U4</text>
<text x="138" y="113.9">PF4(ADC4/TCK)</text>
<text x="142.1" y="111.4">PF1(ADC1)</text>
<text x="142.1" y="108.8">PF0(ADC0)</text>
<text x="252" y="111.8" transform="rotate(-90 252 111.8)">P8</text>
<text x="89.9" y="116.5">VBus</text>
<text x="89.9" y="119">(SS/PCINT0)PB0</text>
<text x="137.9" y="119">PF6(ADC6/TDO)</text>
<text x="138" y="116.5">PF5(ADC5/TCK)</text>
<text x="254.6" y="114.3" transform="rotate(-90 254.6 114.3)">CONN_4</text>
<text x="33.2" y="122">S3</text>
<text x="89.9" y="121.5">(PCINT1/SCLK)PB1</text>
<text x="89.9" y="124.1">(PDI/PCINT2/MOSI)PB2</text>
<text x="119.5" y="122.7">U4</text>
<text x="138.8" y="121.5">PF7(ADC7/TDI)</text>
<text x="147.4" y="124.1">GND</text>
<text x="89.9" y="126.6">(PDO/PCINT3/MISO)PB3</text>
<text x="89.9" y="129.2">(PCINT7/OC0A/OC1C/^RTS)PB7</text>
<text x="89.9" y="131.7">^RESET</text>
<text x="132.9" y="131.7">PC7(ICP3/CLK0/OC4A</text>
<text x="141.6" y="129.2">PE2(^HWB)</text>
<text x="147.7" y="126.6">VCC</text>
<text x="30.3" y="133.4">TAC_SWITCH</text>
<text x="57.8" y="136.8">X2</text>
<text x="89.9" y="134.2">VCC</text>
<text x="89.9" y="136.8">GND</text>
<text x="123.4" y="136.8">PB6(PCINT6/OC1B/OC4B/ADC13)</text>
<text x="135.4" y="134.2">PC6(OC3A/^OC4A)</text>
<text x="177.2" y="137.9" transform="rotate(-90 177.2 137.9)">LED</text>
<text x="182.3" y="137.3" transform="rotate(-90 182.3 137.3)">D5</text>
<text x="56" y="140.6">GND</text>
<text x="89.9" y="139.3">XTAL2</text>
<text x="89.9" y="141.9">XTAL1</text>
<text x="122.4" y="139.3">PB5(PCINT5/OC1A/^OC4B/ADC12)</text>
<text x="134.2" y="141.9">PB4(PCINT4/ADC11)</text>
<text x="57.8" y="144.4">X1</text>
<text x="89.9" y="149.5">(RXD1/INT2)PD2</text>
<text x="89.9" y="144.4">(OC0B/SCL/INT0)PD0</text>
<text x="89.9" y="146.9">(SDA/INT1)PD1</text>
<text x="133" y="146.9">PD6(T1/^OC4D/ADC9)</text>
<text x="133" y="144.4">PD7(T0/OC4D/ADC10)</text>
<text x="137.5" y="149.5">PD4(ICP1/ADC8)</text>
<text x="89.9" y="152">(TXD1/INT3)PD3</text>
<text x="89.9" y="154.6">(XCK1/CTS)PD5</text>
<text x="146.4" y="152">AVCC</text>
<text x="147.4" y="154.6">GND</text>
<text x="45.4" y="169.7">P10</text>
</g>
<g font-size="1.4" fill="#840000">
<text x="75.9" y="43.7" transform="rotate(-90 75.9 43.7)">3</text>
<text x="77.6" y="48.3">2</text>
<text x="102.5" y="48.3">3</text>
<text x="117.7" y="48.3">2</text>
<text x="117.7" y="50.8">4</text>
<text x="56.8" y="58.4">1</text>
<text x="66.9" y="58.4">2</text>
<text x="75.9" y="54" transform="rotate(-90 75.9 54)">1</text>
<text x="110.2" y="55.2" transform="rotate(-90 110.2 55.2)">1</text>
<text x="31.4" y="128.3">1</text>
<text x="31.4" y="130.8">2</text>
<text x="39" y="128.3">3</text>
<text x="39" y="130.8">4</text>
<text x="178.8" y="133.3" transform="rotate(-90 178.8 133.3)">1</text>
<text x="178.8" y="139.7" transform="rotate(-90 178.8 139.7)">2</text>
</g>
<g font-size="1.4" fill="#008484">
<text x="79.2" y="47.1" transform="rotate(-90 79.2 47.1)">JP1</text>
<text x="74.1" y="51.8" transform="rotate(-90 74.1 51.8)">JUMPER3</text>
<text x="83.9" y="51.5">C9</text>
<text x="92.9" y="51.5">C10</text>
<text x="106.2" y="49">VI</text>
<text x="111" y="52.8" transform="rotate(-90 111 52.8)">GND</text>
<text x="112.8" y="49">VO</text>
<text x="112.8" y="51.6">VO</text>
<text x="127.2" y="51.5">C11</text>
<text x="64" y="57.8">F1</text>
<text x="84.3" y="56.2">100nF</text>
<text x="93.1" y="56.2">4u7F</text>
<text x="127.4" y="56.2">4u7F</text>
<text x="57.8" y="60.4">FUSE</text>
<text x="61.3" y="64.9">R8</text>
<text x="61.4" y="63.1">33</text>
<text x="61.3" y="68.8">R9</text>
<text x="61.4" y="66.9">33</text>
<text x="201.8" y="66.3" transform="rotate(-90 201.8 66.3)">R14</text>
<text x="203.6" y="66.3" transform="rotate(-90 203.6 66.3)">10K</text>
<text x="221.1" y="72">220</text>
<text x="221" y="73.8">R12</text>
<text x="221.1" y="77.1">220</text>
<text x="221" y="78.9">R13</text>
<text x="180.4" y="98.6">INDUCTOR</text>
<text x="172.9" y="103.6">C13</text>
<text x="183.3" y="102.4">L2</text>
<text x="165.3" y="108.6">C12</text>
<text x="165.6" y="113.3">100nF</text>
<text x="173" y="108.2">1uF</text>
<text x="68.7" y="116.3">C8</text>
<text x="50.6" y="125.6" transform="rotate(-90 50.6 125.6)">R7</text>
<text x="52.5" y="126" transform="rotate(-90 52.5 126)">10K</text>
<text x="57.3" y="123.9">C7</text>
<text x="69" y="120.9">100nF</text>
<text x="34" y="129">1</text>
<text x="34" y="131.6">2</text>
<text x="36.3" y="129">3</text>
<text x="36.3" y="131.6">4</text>
<text x="43.6" y="126.9" transform="rotate(-90 43.6 126.9)">D4</text>
<text x="48.7" y="128.2" transform="rotate(-90 48.7 128.2)">DIODE</text>
<text x="57.6" y="128.6">100nF</text>
<text x="171.4" y="127.1">R10</text>
<text x="171.4" y="128.9">10K</text>
<text x="179.7" y="148.8" transform="rotate(-90 179.7 148.8)">330</text>
<text x="181.5" y="148.9" transform="rotate(-90 181.5 148.9)">R11</text>
<text x="47.4" y="178" transform="rotate(-90 47.4 178)">CONN_3X2</text>
</g>
</svg>
